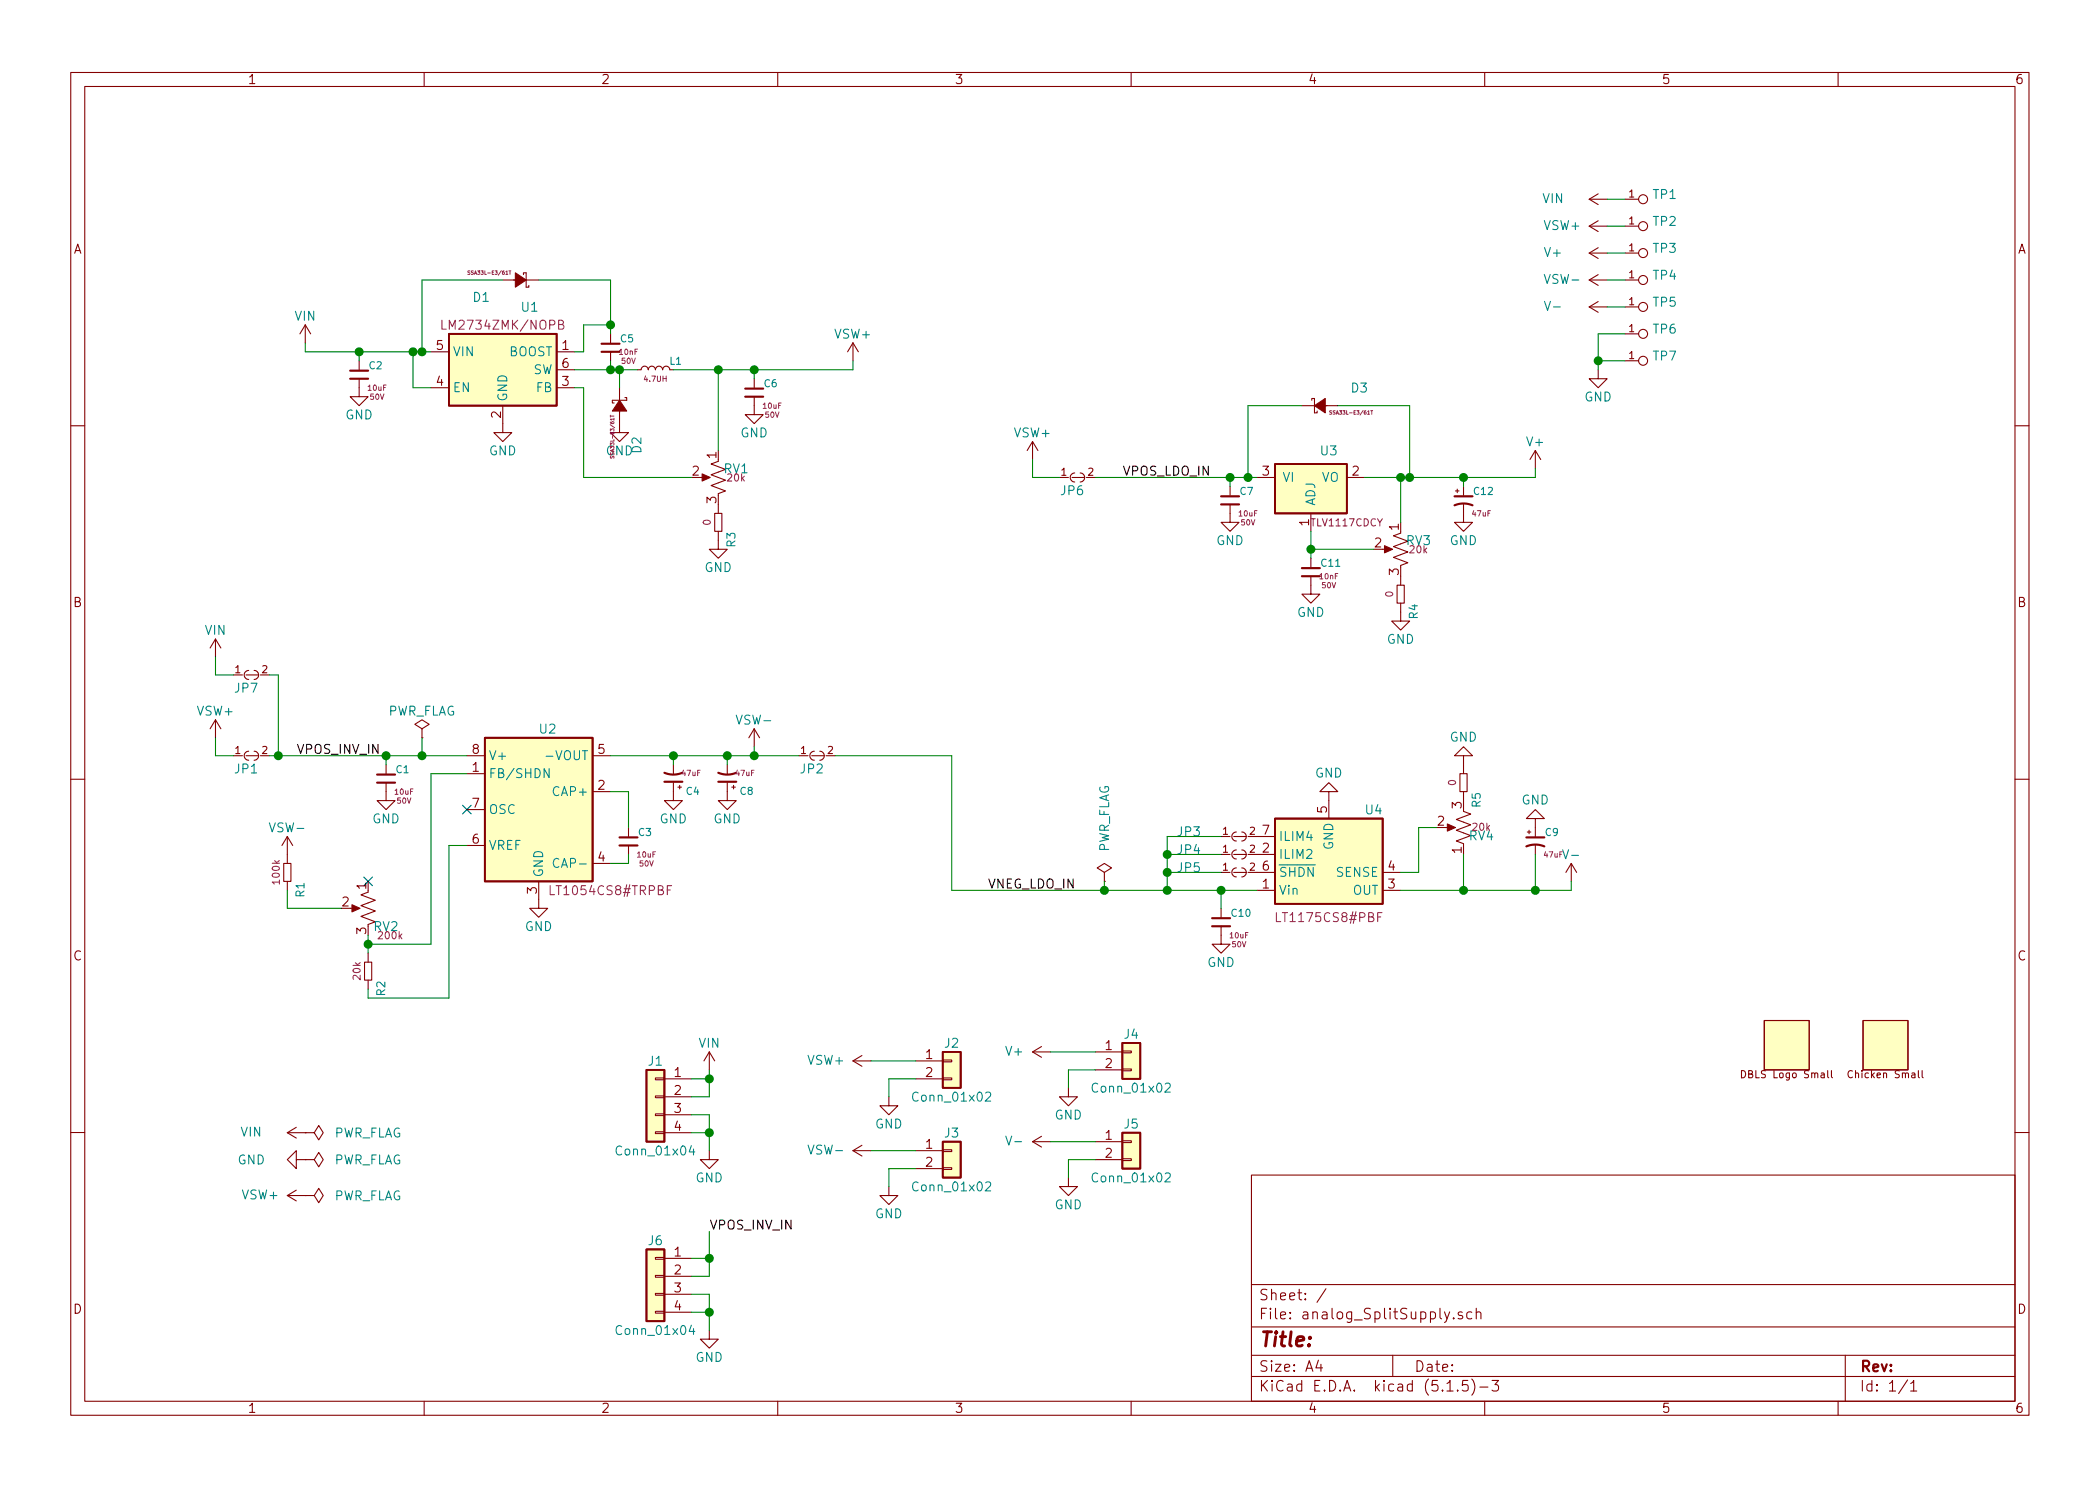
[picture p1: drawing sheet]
<svg xmlns="http://www.w3.org/2000/svg" width="297mm" height="210mm" viewBox="0 0 297 210" stroke-linecap="round" stroke-linejoin="round" font-family="sans-serif">
<g fill="none" stroke="#840000" stroke-width=".15">
<path d="M10 10.3h277v189.9h-277zM12 12.2h273v186.1h-273zM60 10.3v1.9M110 10.3v1.9M160 10.3v1.9M210 10.3v1.9M260 10.3v1.9M71.1 39.6h5.1M74 38.9v-.3h.4v2h.4v-.2M224.8 39.6h2.5M224.8 35.8h2.5M224.8 28.2h2.5"/>
<path d="M224.8 32h2.5M224.8 35.8l1.3 .8M224.8 32l1.3 .8M224.8 39.6l1.3 .8M224.8 28.2l1.3 .8M226.1 35l-1.3 .8M226.1 31.2l-1.3 .8M226.1 38.9l-1.3 .7M226.1 27.4l-1.3 .8M229.9 39.6h1.9M229.9 35.8h1.9M229.9 28.2h1.9"/>
<path d="M229.9 32h1.9M43.2 46l-.8 1.2M43.2 46v2.5M43.2 46l.7 1.2M50.8 53.6v2.5h1.3l-1.3 1.3-1.3-1.3h1.3M50.8 51v1.3M61 49.8h2.5M61 54.9h2.5M71.1 57.4v3.8h1.3l-1.3 1.3-1.3-1.3h1.3M78.7 49.8h2.6M78.7 54.9h2.6M78.7 52.3h2.6"/>
<path d="M86.4 47.2v1.3M86.4 49.8v1.2M87.6 54.9v6.3h1.3l-1.3 1.3-1.2-1.3h1.2M88.4 56.3h.2v.3h-2v.4h.3M90.2 52.3h.5a.51 .51 0 0 1 .5-.5 .51 .51 0 0 1 .5 .5 .51 .51 0 0 1 .5-.5 .51 .51 0 0 1 .5 .5 .51 .51 0 0 1 .5-.5 .51 .51 0 0 1 .5 .5 .51 .51 0 0 1 .5-.5 .51 .51 0 0 1 .5 .5h.5M106.7 56.1v2.6h1.2l-1.2 1.2-1.3-1.2h1.3M106.7 53.6v1.3M120.6 48.5l-.7 1.3M120.6 48.5v2.5M120.6 48.5l.8 1.3M184.1 57.4h5.1M185.5 56.6v-.2h.4v2h.4v-.2"/>
<path d="M224.8 43.4h2.5M224.8 43.4l1.3 .8M226.1 52.3v1.3h1.2l-1.2 1.3-1.3-1.3h1.3M226.1 42.7l-1.3 .7M229.9 43.4h1.9M229.9 47.2h1.9M229.9 51h1.9M10 60.2h2M99.1 67.6h1M101.1 72.6h1v2.6h-1zM101.6 65.3l-1 .4 2 .7-2 .8 2 .7-2 .8 2 .8-1 .3M101.6 75.2v2.5h1.3l-1.3 1.3-1.3-1.3h1.3"/>
<path d="M101.6 71.4v1.2M146 62.5l-.7 1.2M146 62.5v2.5M146 62.5l.8 1.2M149.9 67.6h1.2M151.6 67.6h1.8M152 66.9a.63 .63 0 0 0-.6 .7 .63 .63 0 0 0 .6 .6M152.8 66.9a.61 .61 0 0 1 .6 .7M153.4 67.6a.61 .61 0 0 1-.6 .6M174 71.4v2.5h1.3l-1.3 1.3-1.3-1.3h1.3M174 68.8v1.3M177.8 67.6h2.5"/>
<path d="M185.4 72.6v2.6M185.4 79v1.3M190.5 67.6h2.5M195.6 77.7h1M198.1 75.4l-1 .4 2 .8-2 .7 2 .8-2 .8 2 .7-1 .4M205.9 69.5h.5M206.1 69.2v.5M207 71.4v2.5h1.3l-1.3 1.3-1.3-1.3h1.3M207 68.8v1.3M217.2 63.7v2.6M217.2 63.7l-.8 1.3M217.2 63.7l.7 1.3"/>
<path d="M285 60.2h2M30.5 90.4v2.6M30.5 90.4l-.8 1.3M30.5 90.4l.7 1.3M33 95.5h1.3M34.8 95.5h1.8M35.2 94.9a.63 .63 0 0 0-.7 .6 .63 .63 0 0 0 .7 .6M35.9 94.9a.61 .61 0 0 1 .7 .6M36.6 95.5a.61 .61 0 0 1-.7 .6M185.4 81.5v2.6h1.3l-1.3 1.2-1.3-1.2h1.3M197.6 82.8h1v2.5h-1zM198.1 85.3v2.6h1.3l-1.3 1.2-1.3-1.2h1.3"/>
<path d="M198.1 81.5v1.3M10 110.3h2M30.5 101.8l-.8 1.3M30.5 101.8v2.6M30.5 101.8l.7 1.3M33 106.9h1.3M34.8 106.9h1.8M35.2 106.3a.63 .63 0 0 0-.7 .6 .63 .63 0 0 0 .7 .7M35.9 106.3a.61 .61 0 0 1 .7 .6M36.6 106.9a.61 .61 0 0 1-.7 .7M40.6 118.4l-.7 1.2M40.6 118.4v3.8"/>
<path d="M40.6 118.4l.8 1.2M54.6 110.7v2.6h1.3l-1.3 1.2-1.3-1.2h1.3M54.6 108.2v1.3M59.7 103.1l1-.6-1-.7-1 .7 1 .6v1.3M59.7 104.4h.1M66 106.9h2.6M66 109.5h2.6M66 119.6h2.6M66 114.5h2.6M83.8 106.9h2.6M83.8 112h2.6M88.9 117.1v1.3"/>
<path d="M88.9 119.6v1.3M95.2 110.7v2.6h1.3l-1.3 1.2-1.2-1.2h1.2M95.2 108.2v1.3M95.9 111.4h.5M96.1 111.1v.5M102.9 110.7v2.6h1.2l-1.2 1.2-1.3-1.2h1.3M102.9 108.2v1.3M103.5 111.4h.5M103.8 111.1v.5M106.7 103.1l-.8 1.3M106.7 103.1v2.6M106.7 103.1l.7 1.3"/>
<path d="M113 106.9h1.3M114.8 106.9h1.8M115.2 106.3a.63 .63 0 0 0-.6 .6 .63 .63 0 0 0 .6 .7M116 106.3a.61 .61 0 0 1 .6 .6M116.6 106.9a.61 .61 0 0 1-.6 .7M172.7 118.4h1.3M174.5 118.4h1.8M174.9 117.7a.63 .63 0 0 0-.7 .7 .63 .63 0 0 0 .7 .6M175.6 117.7a.61 .61 0 0 1 .7 .7M176.3 118.4a.61 .61 0 0 1-.7 .6M177.8 118.4h2.5M188 112h1.2l-1.2-1.3-1.3 1.3h1.3v3.8"/>
<path d="M204.5 117.1h1M206.5 109.5h1v2.5h-1zM207 114.8l1 .4-2 .7 2 .8-2 .8 2 .7-2 .8 1 .4v.2M207 106.9h-1.3l1.3-1.2 1.3 1.2h-1.3v2.6M207 112v1.3M216 117.7h.5M216.3 117.5v.5M217.2 115.8h1.2l-1.2-1.3-1.3 1.3h1.3v2.6M217.2 119.6v1.3M285 110.3h2M40.1 122.2h1v2.5h-1zM40.6 124.7v1.3"/>
<path d="M49.5 128.5h1M51.6 136.1h1v2.6h-1zM52.1 126.2l-1 .4 2 .8-2 .7 2 .8-2 .8 2 .7-1 .4M52.1 134.9v1.2M52.1 138.7v1.2M76.2 124.7v3.8h1.3l-1.3 1.3-1.3-1.3h1.3M83.8 122.2h2.6M156.2 123.4l1-.6-1-.6-1 .6 1 .6v1.3M156.2 124.7h.1M172.7 131.1v2.5h1.3l-1.3 1.3-1.3-1.3h1.3M172.7 120.9h1.3M172.7 123.4h1.3"/>
<path d="M172.7 128.5v1.3M174.5 120.9h1.8M174.5 123.4h1.8M174.9 122.8a.63 .63 0 0 0-.7 .6 .63 .63 0 0 0 .7 .7M174.9 120.3a.63 .63 0 0 0-.7 .6 .63 .63 0 0 0 .7 .6M175.6 122.8a.61 .61 0 0 1 .7 .6M175.6 120.3a.61 .61 0 0 1 .7 .6M176.3 123.4a.61 .61 0 0 1-.7 .7M176.3 120.9a.61 .61 0 0 1-.7 .6M177.8 126h2.5M177.8 120.9h2.5M177.8 123.4h2.5"/>
<path d="M195.6 126h2.5M195.6 123.4h2.5M222.2 122.2l-.7 1.2M222.2 122.2v2.5M222.2 122.2l.8 1.2M41.9 159.5l-1.3 .8M92.7 157.6h1.3v.3h-1.3zM92.7 152.5h1.3v.3h-1.3zM92.7 155.1h1.3v.2h-1.3zM94 152.6h3.8M94 155.2h3.8M94 157.7h3.8"/>
<path d="M100.3 148.8l-.7 1.3M100.3 148.8v2.6M100.3 148.8l.8 1.3M120.6 150.1l1.3 .8M120.6 150.1h2.6M121.9 149.3l-1.3 .8M125.7 155.2v1.3h1.3l-1.3 1.2-1.2-1.2h1.2M129.5 152.6h3.8M129.5 150.1h3.8M133.3 152.5h1.3v.3h-1.3zM133.3 150h1.3v.2h-1.3zM146 148.8l1.3 .8"/>
<path d="M146 148.8h2.6M147.3 148.1l-1.3 .7M151.1 153.9v1.3h1.3l-1.3 1.3-1.2-1.3h1.2M154.9 148.8h3.8M154.9 151.4h3.8M158.7 151.3h1.3v.2h-1.3zM158.7 148.7h1.3v.3h-1.3zM246.3 151.5a.51 .51 0 0 1 .6 .5 .51 .51 0 0 1-.6 .5zM249.6 144.4h6.3v7h-6.3zM258.5 151.5v.8l.2 .2M259.1 151.5v.8l.1 .2M262 151.6a.47 .47 0 0 0-.6 .4 .47 .47 0 0 0 .6 .4"/>
<path d="M263.5 144.4h6.4v7h-6.4zM271.3 151.5v.8l.2 .2M271.9 151.5v.8l.1 .2M10 160.2h2M40.6 160.3h2.6M40.6 160.3l1.3 .7M40.6 169.2l1.3 .7M40.6 169.2h2.6M41.9 164.1v-1.3l-1.3 1.3 1.3 1.2v-1.2h1.3M41.9 168.4l-1.3 .8M43.2 160.3h1.2l.7-1 .6 1-.6 1-.7-1M43.2 160.3h.1"/>
<path d="M43.2 164.1h1.2l.7-1 .6 1-.6 1-.7-1M43.2 164.1h.1M43.2 169.2h1.2l.7-1.1 .6 1.1-.6 1-.7-1M43.2 169.2h.1M92.7 160.1h1.3v.3h-1.3zM92.7 177.9h1.3v.3h-1.3zM94 160.3h3.8M94 178h3.8M100.3 162.8v1.3h1.3l-1.3 1.2-1.2-1.2h1.2M120.6 162.8l1.3 .8M120.6 162.8h2.6M121.9 162l-1.3 .8"/>
<path d="M125.7 167.9v1.3h1.3l-1.3 1.2-1.2-1.2h1.2M129.5 162.8h3.8M129.5 165.3h3.8M133.3 165.2h1.3v.3h-1.3zM133.3 162.7h1.3v.2h-1.3zM146 161.5l1.3 .8M146 161.5h2.6M147.3 160.8l-1.3 .7M151.1 166.6v1.3h1.3l-1.3 1.3-1.2-1.3h1.2M154.9 161.5h3.8M154.9 164.1h3.8M158.7 164h1.3v.2h-1.3z"/>
<path d="M158.7 161.4h1.3v.3h-1.3zM177 166.3h108v32h-108zM285 160.2h2M60 198.3v1.9M92.7 185.5h1.3v.3h-1.3zM92.7 183h1.3v.3h-1.3zM92.7 180.5h1.3v.2h-1.3zM94 180.6h3.8M94 183.1h3.8M94 185.7h3.8M100.3 188.2v1.3h1.3l-1.3 1.2-1.2-1.2h1.2M110 198.3v1.9"/>
<path d="M160 198.3v1.9M177 194.8h108M177 191.8h108M177 187.8h108M177 181.8h108M186.5 192.5l-.4 1h1M186.8 193v1M187.6 182.3l-1.3 2M197 191.8v3M204.7 196.8h.8M205.1 185.6l-.6 1.4-.2 .1M205.6 186.5h.1l-.1 .1-.1-.1h.1v.1"/>
<path d="M206.2 196.7v.1l-.1-.1h.1v.1M206.8 185.7a.37 .37 0 0 0-.6 .1v.1a.54 .54 0 0 0 .6 .3l.1 .1-.1 .2-.1 .1-.5-.1M207.6 195.3h-.7l-.1 .7h.1a.62 .62 0 0 1 .7 0v.7l-.2 .1h-.4l-.2-.1M208.2 195.1a1.71 1.71 0 0 1 0 2.3M208.2 185.7l-.5-.1-.2 .3v.6l.2 .1 .5-.1M208.8 185.7a.41 .41 0 0 1 .7 .1v.8M208.8 185.1v1.5M209.3 196.3h1.2M210 198.3v1.9M211 195.3h1l-.5 .6 .4 .1 .1 .2-.1 .5-.2 .1h-.4l-.3-.1M260 198.3v1.9M261 191.8v6.5"/>
<path d="M269.8 195.2l-1.2 2M270.3 195.8l.3-.3 .1-.2v1.5M270.3 196.8h.8"/>
<circle cx="232.4" cy="32" r=".63"/>
<circle cx="232.4" cy="39.6" r=".63"/>
<circle cx="232.4" cy="28.2" r=".63"/>
<circle cx="232.4" cy="35.8" r=".63"/>
<circle cx="232.4" cy="51" r=".63"/>
<circle cx="232.4" cy="47.2" r=".63"/>
<circle cx="232.4" cy="43.4" r=".63"/>
</g>
<g fill="#ffffc2" stroke="#ffffc2" stroke-width=".14">
<path d="M91.4 151.4h2.6v10.1h-2.6z"/>
<path d="M180.3 115.8h15.3v12.1h-15.3z"/>
<path d="M91.4 176.8h2.6v10.1h-2.6z"/>
<path d="M263.5 144.4h6.4v7h-6.4z"/>
<path d="M249.6 144.4h6.3v7h-6.3z"/>
<path d="M133.3 161.5h2.6v5.1h-2.6z"/>
<path d="M63.5 47.2h15.2v10.2h-15.2z"/>
<path d="M133.3 148.8h2.6v5.1h-2.6z"/>
<path d="M158.7 147.6h2.6v5h-2.6z"/>
<path d="M158.7 160.3h2.6v5h-2.6z"/>
<path d="M180.3 65.7h10.2v6.9h-10.2z"/>
<path d="M68.6 104.4h15.2v20.3h-15.2z"/>
</g>
<path d="M63.5 47.2h15.2v10.2h-15.2zM180.3 65.7h10.2v6.9h-10.2zM68.6 104.4h15.2v20.3h-15.2zM180.3 115.8h15.3v12.1h-15.3zM91.4 151.4h2.6v10.1h-2.6zM133.3 148.8h2.6v5.1h-2.6zM158.7 147.6h2.6v5h-2.6zM91.4 176.8h2.6v10.1h-2.6zM133.3 161.5h2.6v5.1h-2.6zM158.7 160.3h2.6v5h-2.6z" fill="none" stroke="#840000" stroke-width=".25"/>
<path d="M77.2 107h1M77.7 108.8v1.2l-.7-1.2v1.2M79 121.6a.52 .52 0 0 0-.6 0 .52 .52 0 0 0-.1 .6 .47 .47 0 0 0 .2 .5 .47 .47 0 0 0 .5-.1M139.4 154.7l.2-.2h.3l.2 .2v.2v.2l-.8 .7h.8M164.8 153.4l.2-.1h.3l.2 .1v.2v.2l-.8 .7h.8M97.8 162.1l-.3 .9h.8M98.1 162.6v.8M139.4 167.4l.2-.2h.3l.2 .2v.2v.2l-.8 .7h.8M164.8 166.1l.2-.1h.3l.2 .1v.2v.2l-.8 .7h.8M97.8 187.5l-.3 .9h.8M98.1 188v.8" fill="none" stroke="#008484" stroke-width=".15"/>
<path d="M62.5 45.3v1.3h.6M79 45.9h.6l.1-.2-.1-.3-.1-.1h-.5v1.3h.5l.2-.1 .1-.4-.3-.2M95 125.3h-.6v1.3M195.5 129.1h-.6v1.3" fill="none" stroke="#840084" stroke-width=".15"/>
<g fill="#840000" stroke="#840000" stroke-width=".15">
<path d="M204.7 116.6l1.2 .5-1.2 .5z"/>
<path d="M49.8 128l1.1 .5-1.1 .5z"/>
<path d="M99.3 67.1l1.2 .5-1.2 .5z"/>
<path d="M185.9 57.4l1.6-1v2z"/>
<path d="M87.6 56.6l1 1.6h-2z"/>
<path d="M195.8 77.2l1.2 .5-1.2 .5z"/>
<path d="M72.9 38.6l1.5 1-1.5 1z"/>
</g>
<g fill="none" stroke="#840000" stroke-width=".3">
<path d="M49.5 53.6h2.6M49.5 52.4h2.6M85.1 49.8h2.5M85.1 48.6h2.5M105.4 56.1h2.5M105.4 55h2.5M172.7 71.4h2.6M172.7 70.2h2.6M205.7 71.5a3.3 3.3 0 0 1 2.6 0M205.7 70.2h2.6M184.1 81.5h2.6M184.1 80.4h2.6"/>
<path d="M53.3 110.7h2.6M53.3 109.6h2.6M87.6 119.6h2.6M87.6 118.5h2.6M94 109.3a3.3 3.3 0 0 0 2.5 0M94 110.6h2.5M101.6 109.3a3.3 3.3 0 0 0 2.5 0M101.6 110.6h2.5M215.9 119.8a3.3 3.3 0 0 1 2.5 0M215.9 118.5h2.5M171.4 131.1h2.6M171.4 129.9h2.6"/>
</g>
<path d="M66.5 38.3h-.3v.2l.3 .2-.1 .1h-.2M72 38.3h.3M72.1 38.3v.5M86.3 58.7v.3M86.3 58.9h.5M188.4 58.1h-.3v.2l.3 .2-.1 .1h-.2M193.9 58.1h.3M194 58.1v.5" fill="none" stroke="#840084" stroke-width=".14"/>
<g fill="none" stroke="#008400" stroke-width=".15">
<path d="M71.1 39.6h-11.4v10.2M76.2 39.6h10.2v7.6M227.3 39.6h2.6M227.3 32h2.6M227.3 28.2h2.6M227.3 35.8h2.6M43.2 48.5v1.3h17.8M50.8 49.8v1.2M58.4 49.8v5.1h2.6M81.3 52.3h8.9M81.3 54.9h1.2v12.7h15.3M86.4 51v1.3"/>
<path d="M86.4 46h-3.9v3.8h-1.2M87.6 52.3v2.6M101.6 52.3v11.4M106.7 52.3v1.3M120.6 51v1.3h-25.4M184.1 57.4h-7.6v10.2M189.2 57.4h10.2v10.2M226.1 51h3.8M227.3 43.4h2.6M229.9 47.2h-3.8v5.1M146 65v2.6h3.9M154.9 67.6h22.9"/>
<path d="M174 67.6v1.2M185.4 75.2v3.8M185.4 77.7h8.9M198.1 67.6v6.3M207 67.6v1.2M217.2 66.3v1.3h-24.2M30.5 93v2.5h2.5M38.1 95.5h1.3v11.4M30.5 104.4v2.5h2.5M38.1 106.9h27.9M54.6 106.9v1.3M59.7 104.4v2.5"/>
<path d="M66 109.5h-5v24.1h-8.9M66 119.6h-2.5v21.6h-11.4v-1.3M86.4 106.9h26.6M86.4 112h2.5v5.1M95.2 106.9v1.3M102.9 106.9v1.3M106.7 105.7v1.2M118.1 106.9h16.5v19.1h43.2M172.7 118.4h-7.6v7.6M203.2 117.1h-2.5v6.3h-2.6M40.6 126v2.5h7.7M52.1 132.3v2.6"/>
<path d="M88.9 120.9v1.3h-2.5M156.2 124.7v1.3M165.1 120.9h7.6M165.1 123.4h7.6M172.7 126v2.5M207 120.9v5.1M217.2 120.9v5.1M222.2 124.7v1.3h-24.1M97.8 152.6h2.5M97.8 157.7h2.5v5.1M100.3 151.4v3.8h-2.5M123.2 150.1h6.3"/>
<path d="M129.5 152.6h-3.8v2.6M148.6 148.8h6.3M154.9 151.4h-3.8v2.5M97.8 178h2.5M97.8 160.3h2.5M100.3 174.2v6.4h-2.5M123.2 162.8h6.3M129.5 165.3h-3.8v2.6M148.6 161.5h6.3M154.9 164.1h-3.8v2.5M97.8 183.1h2.5v5.1M97.8 185.7h2.5"/>
</g>
<g fill="#008400" stroke="#008400" stroke-width=".25">
<circle cx="217.2" cy="126" r=".51"/>
<circle cx="50.8" cy="49.8" r=".51"/>
<circle cx="100.3" cy="178" r=".51"/>
<circle cx="100.3" cy="185.7" r=".51"/>
<circle cx="59.7" cy="106.9" r=".51"/>
<circle cx="58.4" cy="49.8" r=".51"/>
<circle cx="59.7" cy="49.8" r=".51"/>
<circle cx="54.6" cy="106.9" r=".51"/>
<circle cx="100.3" cy="152.6" r=".51"/>
<circle cx="39.4" cy="106.9" r=".51"/>
<circle cx="100.3" cy="160.3" r=".51"/>
<circle cx="207" cy="126" r=".51"/>
<circle cx="86.4" cy="46" r=".51"/>
<circle cx="102.9" cy="106.9" r=".51"/>
<circle cx="172.7" cy="126" r=".51"/>
<circle cx="174" cy="67.6" r=".51"/>
<circle cx="176.5" cy="67.6" r=".51"/>
<circle cx="226.1" cy="51" r=".51"/>
<circle cx="199.4" cy="67.6" r=".51"/>
<circle cx="87.6" cy="52.3" r=".51"/>
<circle cx="198.1" cy="67.6" r=".51"/>
<circle cx="52.1" cy="133.6" r=".51"/>
<circle cx="165.1" cy="123.4" r=".51"/>
<circle cx="106.7" cy="52.3" r=".51"/>
<circle cx="165.1" cy="120.9" r=".51"/>
<circle cx="86.4" cy="52.3" r=".51"/>
<circle cx="106.7" cy="106.9" r=".51"/>
<circle cx="165.1" cy="126" r=".51"/>
<circle cx="95.3" cy="106.9" r=".51"/>
<circle cx="207" cy="67.6" r=".51"/>
<circle cx="185.4" cy="77.7" r=".51"/>
<circle cx="156.2" cy="126" r=".51"/>
<circle cx="101.6" cy="52.3" r=".51"/>
</g>
<path d="M65.4 113.9l1.2 1.3M66.6 113.9l-1.2 1.3M51.5 124.1l1.2 1.2M52.7 124.1l-1.2 1.2" fill="none" stroke="#000084" stroke-width=".15"/>
<text font-size="2.8" fill="#840000" x="178" y="190.5">Title:</text>
<g font-size="2.1" fill="#840000">
<text x="178" y="184">Sheet: /</text>
<text x="178" y="186.7">File: analog_SplitSupply.sch</text>
<text x="178" y="196.9">KiCad E.D.A. kicad (5.1.5)-3</text>
<text x="178" y="194.1">Size: A4</text>
<text x="200" y="194.1">Date:</text>
<text x="263" y="194.1">Rev:</text>
<text x="263" y="196.9">Id: 1/1</text>
</g>
<g font-size="1.8" fill="#840000">
<text x="35" y="11.9">1</text>
<text x="85" y="11.9">2</text>
<text x="135" y="11.9">3</text>
<text x="185" y="11.9">4</text>
<text x="235" y="11.9">5</text>
<text x="285" y="11.9">6</text>
<text x="10.4" y="35.9">A</text>
<text x="285.4" y="35.9">A</text>
<text x="61.7" y="49.5">5</text>
<text x="79.5" y="49.5">1</text>
<text x="79.5" y="52.1">6</text>
<text x="61.7" y="54.6">4</text>
<text x="70.9" y="59.2" transform="rotate(-90 70.9 59.2)">2</text>
<text x="79.5" y="54.6">3</text>
<text x="101.3" y="64.9" transform="rotate(-90 101.3 64.9)">1</text>
<text x="97.9" y="67.3">2</text>
<text x="101.3" y="71.2" transform="rotate(-90 101.3 71.2)">3</text>
<text x="178.6" y="67.3">3</text>
<text x="191.3" y="67.3">2</text>
<text x="194.5" y="77.5">2</text>
<text x="197.9" y="75" transform="rotate(-90 197.9 75)">1</text>
<text x="197.9" y="81.4" transform="rotate(-90 197.9 81.4)">3</text>
<text x="10.4" y="85.9">B</text>
<text x="285.4" y="85.9">B</text>
<text x="66.8" y="106.7">8</text>
<text x="84.6" y="106.7">5</text>
<text x="66.8" y="109.2">1</text>
<text x="84.6" y="111.8">2</text>
<text x="66.8" y="119.4">6</text>
<text x="66.8" y="114.3">7</text>
<text x="178.6" y="118.1">7</text>
<text x="187.7" y="115" transform="rotate(-90 187.7 115)">5</text>
<text x="203.4" y="116.8">2</text>
<text x="206.8" y="114.4" transform="rotate(-90 206.8 114.4)">3</text>
<text x="51.8" y="125.8" transform="rotate(-90 51.8 125.8)">1</text>
<text x="84.6" y="121.9">4</text>
<text x="178.6" y="125.7">1</text>
<text x="178.6" y="120.6">2</text>
<text x="178.6" y="123.2">6</text>
<text x="196.4" y="125.7">3</text>
<text x="196.4" y="123.2">4</text>
<text x="206.8" y="120.7" transform="rotate(-90 206.8 120.7)">1</text>
<text x="48.4" y="128.3">2</text>
<text x="75.9" y="126.5" transform="rotate(-90 75.9 126.5)">3</text>
<text x="10.4" y="135.9">C</text>
<text x="51.8" y="132.2" transform="rotate(-90 51.8 132.2)">3</text>
<text x="285.4" y="135.9">C</text>
<text x="131" y="149.9">1</text>
<text x="156.4" y="148.6">1</text>
<text x="95.4" y="152.4">1</text>
<text x="95.4" y="154.9">2</text>
<text x="131" y="152.4">2</text>
<text x="156.4" y="151.1">2</text>
<text x="95.4" y="157.5">3</text>
<text x="95.4" y="160">4</text>
<text x="156.4" y="161.3">1</text>
<text x="131" y="162.6">1</text>
<text x="131" y="165.1">2</text>
<text x="156.4" y="163.8">2</text>
<text x="95.4" y="177.8">1</text>
<text x="10.4" y="185.9">D</text>
<text x="95.4" y="180.3">2</text>
<text x="95.4" y="182.9">3</text>
<text x="95.4" y="185.4">4</text>
<text x="285.4" y="185.9">D</text>
<text x="35" y="199.9">1</text>
<text x="85" y="199.9">2</text>
<text x="135" y="199.9">3</text>
<text x="185" y="199.9">4</text>
<text x="235" y="199.9">5</text>
<text x="285" y="199.9">6</text>
</g>
<g font-size="1.8" fill="#008484">
<text x="218.2" y="28.7">VIN</text>
<text x="233.9" y="28.2">TP1</text>
<text x="218.5" y="32.6">VSW+</text>
<text x="233.9" y="35.8">TP3</text>
<text x="233.9" y="32">TP2</text>
<text x="218.6" y="36.4">V+</text>
<text x="218.7" y="40.2">VSW-</text>
<text x="233.9" y="39.6">TP4</text>
<text x="41.7" y="45.4">VIN</text>
<text x="67" y="42.7">D1</text>
<text x="73.8" y="44.1">U1</text>
<text x="118.1" y="47.9">VSW+</text>
<text x="218.8" y="44">V-</text>
<text x="233.9" y="43.4">TP5</text>
<text x="233.9" y="47.2">TP6</text>
<text x="64" y="50.4">VIN</text>
<text x="71.9" y="50.4">BOOST</text>
<text x="75.4" y="53">SW</text>
<text x="233.9" y="51">TP7</text>
<text x="48.8" y="59.4">GND</text>
<text x="64" y="55.5">EN</text>
<text x="71.8" y="56.9" transform="rotate(-90 71.8 56.9)">GND</text>
<text x="75.9" y="55.5">FB</text>
<text x="191.2" y="55.5">D3</text>
<text x="224.1" y="56.8">GND</text>
<text x="69.2" y="64.4">GND</text>
<text x="90.7" y="64.1" transform="rotate(-90 90.7 64.1)">D2</text>
<text x="104.7" y="61.9">GND</text>
<text x="143.5" y="61.9">VSW+</text>
<text x="186.8" y="64.4">U3</text>
<text x="216.1" y="63.2">V+</text>
<text x="102.4" y="67">RV1</text>
<text x="150.1" y="70.1">JP6</text>
<text x="181.4" y="68.2">VI</text>
<text x="186.1" y="71.6" transform="rotate(-90 186.1 71.6)">ADJ</text>
<text x="186.9" y="68.2">VO</text>
<text x="172" y="77.1">GND</text>
<text x="199" y="77.1">RV3</text>
<text x="205.1" y="77.1">GND</text>
<text x="99.6" y="80.9">GND</text>
<text x="29" y="89.8">VIN</text>
<text x="183.5" y="87.3">GND</text>
<text x="196.2" y="91.1">GND</text>
<text x="28" y="101.3">VSW+</text>
<text x="33.2" y="98">JP7</text>
<text x="54.7" y="101.3">PWR_FLAG</text>
<text x="69.1" y="107.6">V+</text>
<text x="76.4" y="103.8">U2</text>
<text x="77.8" y="107.6">-VOUT</text>
<text x="104.4" y="102.5">VSW-</text>
<text x="205.1" y="104.9">GND</text>
<text x="33.2" y="109.4">JP1</text>
<text x="69.1" y="110.1">FB/SHDN</text>
<text x="78.5" y="112.6">CAP+</text>
<text x="113.3" y="109.4">JP2</text>
<text x="186" y="110">GND</text>
<text x="215.2" y="113.8">GND</text>
<text x="38.3" y="117.8">VSW-</text>
<text x="52.7" y="116.5">GND</text>
<text x="69.1" y="115.2">OSC</text>
<text x="93.3" y="116.5">GND</text>
<text x="100.9" y="116.5">GND</text>
<text x="166.6" y="118.3">JP3</text>
<text x="180.8" y="119">ILIM4</text>
<text x="193.2" y="115.2">U4</text>
<text x="207.8" y="118.9">RV4</text>
<text x="69.1" y="120.3">VREF</text>
<text x="76.8" y="124.2" transform="rotate(-90 76.8 124.2)">GND</text>
<text x="79" y="122.8">CAP-</text>
<text x="156.9" y="120.7" transform="rotate(-90 156.9 120.7)">PWR_FLAG</text>
<text x="166.6" y="123.4">JP5</text>
<text x="166.6" y="120.9">JP4</text>
<text x="180.8" y="121.5">ILIM2</text>
<text x="180.8" y="124.1">SHDN</text>
<text x="188.6" y="120.3" transform="rotate(-90 188.6 120.3)">GND</text>
<text x="189.1" y="124.1">SENSE</text>
<text x="221.4" y="121.6">V-</text>
<text x="52.9" y="131.7">RV2</text>
<text x="74.2" y="131.7">GND</text>
<text x="180.8" y="126.6">Vin</text>
<text x="191.3" y="126.6">OUT</text>
<text x="170.8" y="136.8">GND</text>
<text x="98.9" y="148.3">VIN</text>
<text x="133.7" y="148.3">J2</text>
<text x="142.4" y="149.4">V+</text>
<text x="159.1" y="147">J4</text>
<text x="91.7" y="150.8">J1</text>
<text x="114.3" y="150.7">VSW+</text>
<text x="129.4" y="155.9">Conn_01x02</text>
<text x="154.8" y="154.6">Conn_01x02</text>
<text x="34.1" y="160.8">VIN</text>
<text x="47.1" y="161">PWR_FLAG</text>
<text x="123.8" y="159.7">GND</text>
<text x="133.7" y="161">J3</text>
<text x="149.2" y="158.4">GND</text>
<text x="159.1" y="159.7">J5</text>
<text x="33.6" y="164.8">GND</text>
<text x="47.1" y="164.8">PWR_FLAG</text>
<text x="87.5" y="163.5">Conn_01x04</text>
<text x="98.4" y="167.3">GND</text>
<text x="114.5" y="163.4">VSW-</text>
<text x="142.6" y="162.1">V-</text>
<text x="154.8" y="167.3">Conn_01x02</text>
<text x="34.3" y="169.7">VSW+</text>
<text x="47.1" y="169.8">PWR_FLAG</text>
<text x="123.8" y="172.4">GND</text>
<text x="129.4" y="168.6">Conn_01x02</text>
<text x="149.2" y="171.1">GND</text>
<text x="91.7" y="176.2">J6</text>
<text x="87.5" y="188.9">Conn_01x04</text>
<text x="98.4" y="192.7">GND</text>
</g>
<g font-size="1.8" fill="#840084">
<text x="63.2" y="46.7">LM2734ZMK/NOPB</text>
<text x="85.7" y="64.4">GND</text>
<text x="185.2" y="74.4" transform="rotate(-90 185.2 74.4)">1</text>
<text x="78.2" y="126.7">LT1054CS8#TRPBF</text>
<text x="180.9" y="130.5">LT1175CS8#PBF</text>
</g>
<g font-size="1.8">
<text x="158.7" y="67.3">VPOS_LDO_IN</text>
<text x="41.9" y="106.7">VPOS_INV_IN</text>
<text x="139.7" y="125.7">VNEG_LDO_IN</text>
<text x="100.3" y="174">VPOS_INV_IN</text>
</g>
<g font-size="1.6" fill="#008484">
<text x="104" y="77.4" transform="rotate(-90 104 77.4)">R3</text>
<text x="200.5" y="87.5" transform="rotate(-90 200.5 87.5)">R4</text>
<text x="209.4" y="114.2" transform="rotate(-90 209.4 114.2)">R5</text>
<text x="43.1" y="126.9" transform="rotate(-90 43.1 126.9)">R1</text>
<text x="54.5" y="140.9" transform="rotate(-90 54.5 140.9)">R2</text>
</g>
<g font-size="1.4" fill="#840000">
<text x="230.4" y="27.9">1</text>
<text x="230.4" y="35.6">1</text>
<text x="230.4" y="31.7">1</text>
<text x="230.4" y="39.4">1</text>
<text x="230.4" y="43.2">1</text>
<text x="230.4" y="47">1</text>
<text x="230.4" y="50.8">1</text>
<text x="150.1" y="67.3">1</text>
<text x="153.9" y="67.3">2</text>
<text x="33.3" y="95.2">1</text>
<text x="37.1" y="95.2">2</text>
<text x="33.3" y="106.7">1</text>
<text x="37.1" y="106.7">2</text>
<text x="113.3" y="106.7">1</text>
<text x="117.1" y="106.7">2</text>
<text x="173" y="118.1">1</text>
<text x="176.8" y="118.1">2</text>
<text x="173" y="123.2">1</text>
<text x="173" y="120.6">1</text>
<text x="176.8" y="123.2">2</text>
<text x="176.8" y="120.6">2</text>
<text x="246.8" y="152.5">DBLS Logo Small</text>
<text x="261.9" y="152.5">Chicken Small</text>
</g>
<g font-size="1.4" fill="#008484">
<text x="52.2" y="52.2">C2</text>
<text x="87.8" y="48.4">C5</text>
<text x="94.8" y="51.6">L1</text>
<text x="108.1" y="54.8">C6</text>
<text x="175.4" y="70">C7</text>
<text x="208.5" y="70">C12</text>
<text x="186.9" y="80.2">C11</text>
<text x="56.1" y="109.4">C1</text>
<text x="97.1" y="112.5">C4</text>
<text x="104.7" y="112.5">C8</text>
<text x="90.3" y="118.3">C3</text>
<text x="218.6" y="118.3">C9</text>
<text x="174.2" y="129.7">C10</text>
</g>
<g font-size="1.4" fill="#840084">
<text x="102.9" y="68.1">20k</text>
<text x="100.5" y="74.3" transform="rotate(-90 100.5 74.3)">0</text>
<text x="185.6" y="74.5">TLV1117CDCY</text>
<text x="199.5" y="78.3">20k</text>
<text x="197.1" y="84.4" transform="rotate(-90 197.1 84.4)">0</text>
<text x="205.9" y="111.1" transform="rotate(-90 205.9 111.1)">0</text>
<text x="208.4" y="117.5">20k</text>
<text x="39.6" y="125" transform="rotate(-90 39.6 125)">100k</text>
<text x="53.6" y="132.9">200k</text>
<text x="51" y="138.6" transform="rotate(-90 51 138.6)">20k</text>
</g>
<g font-size="1.1" fill="#840084">
<text x="87.7" y="50.2">10nF</text>
<text x="88" y="51.5">50V</text>
<text x="52.1" y="55.3">10uF</text>
<text x="52.4" y="56.6">50V</text>
<text x="91.2" y="54">4.7UH</text>
<text x="108" y="57.8">10uF</text>
<text x="108.3" y="59.1">50V</text>
<text x="175.3" y="73.1">10uF</text>
<text x="175.6" y="74.3">50V</text>
<text x="208.3" y="73.1">47uF</text>
<text x="186.7" y="82">10nF</text>
<text x="187" y="83.2">50V</text>
<text x="55.9" y="112.4">10uF</text>
<text x="56.2" y="113.7">50V</text>
<text x="96.5" y="109.8">47uF</text>
<text x="104.1" y="109.8">47uF</text>
<text x="90.2" y="121.3">10uF</text>
<text x="90.5" y="122.6">50V</text>
<text x="218.5" y="121.3">47uF</text>
<text x="174" y="132.8">10uF</text>
<text x="174.3" y="134">50V</text>
</g>
<g font-size=".7" fill="#840084">
<text x="66.6" y="38.9">SSA33L-E3/61T</text>
<text x="188.5" y="58.6">SSA33L-E3/61T</text>
<text x="86.9" y="64.4" transform="rotate(-90 86.9 64.4)">SSA33L-E3/61T</text>
</g>
</svg>
